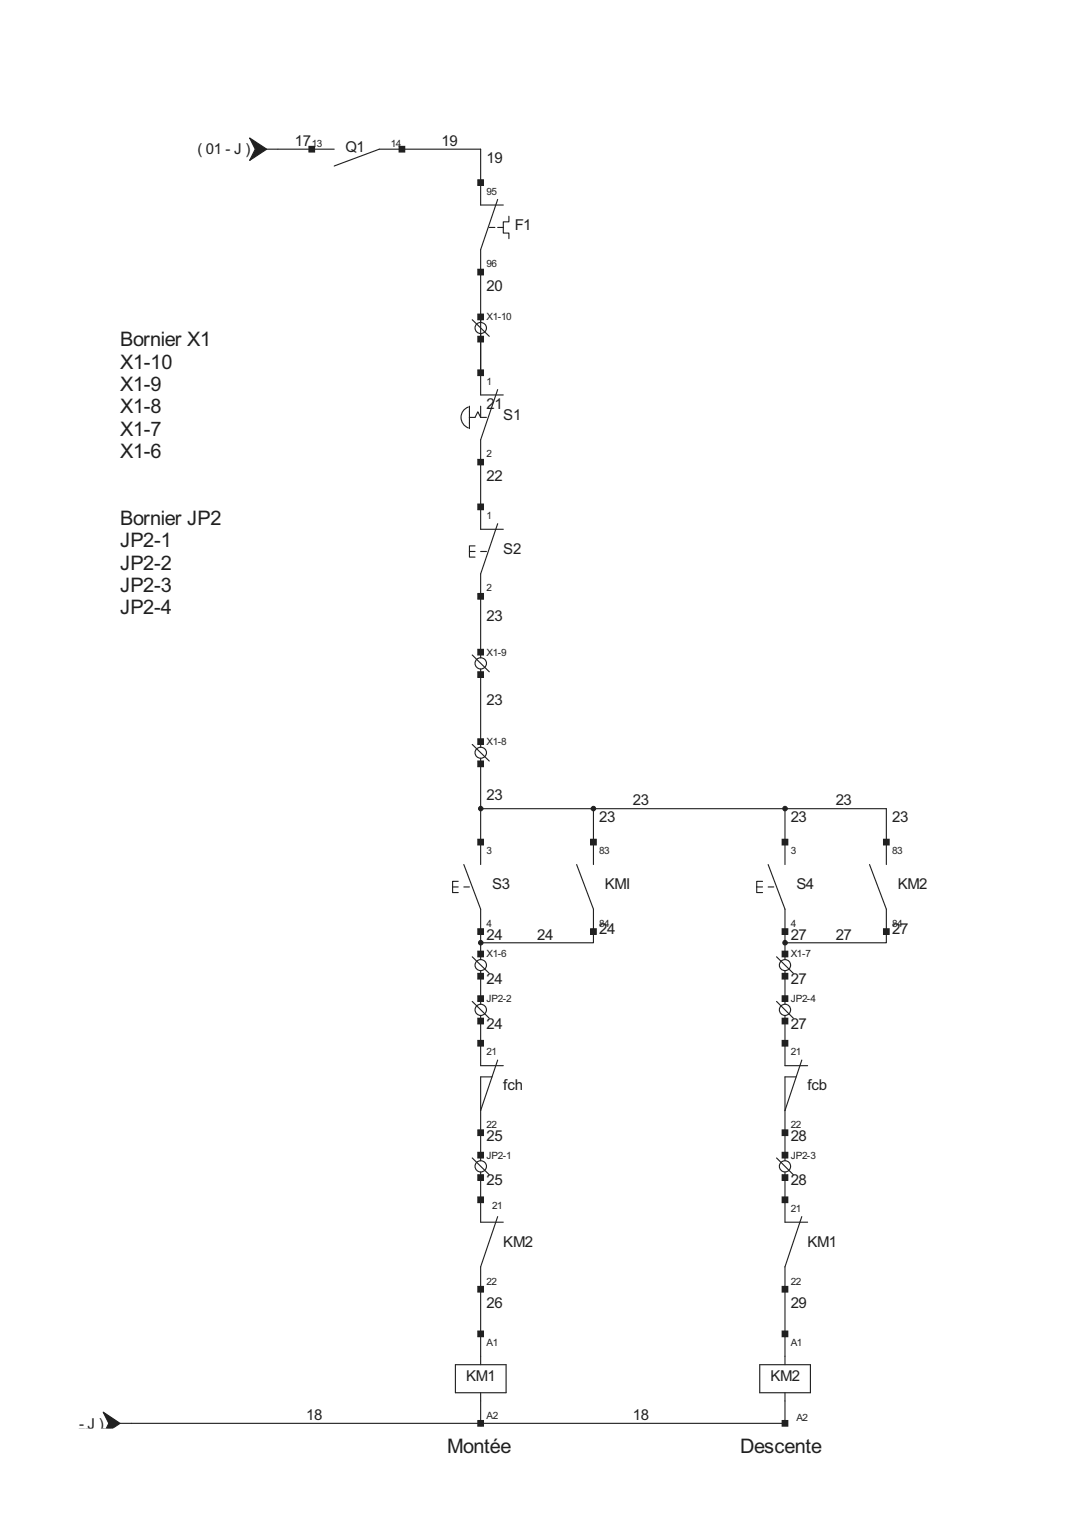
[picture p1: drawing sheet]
<svg xmlns="http://www.w3.org/2000/svg" width="210mm" height="297mm" viewBox="0 0 210 297" stroke-linecap="round" stroke-linejoin="round" font-family="sans-serif">
<path d="M91.9 79.9a2.18 2.18 0 0 0-1.4 2.1 2.18 2.18 0 0 0 1.4 2M92.1 79.7v4.4M94.3 77.5h4.5M97.7 76.5l-3.4 9.8M92.1 81.9h1.1l.6-1.1 .5 1.1h1.2" fill="none" stroke="#231f20" stroke-width=".22"/>
<path d="M93.8 72.6h1.1v1.1h-1.1z" fill="#231f20"/>
<path d="M93.8 72.6h1.1v1.1h-1.1zM94.3 73.2v4.3" fill="none" stroke="#231f20" stroke-width=".22"/>
<path d="M93.8 90.2h1.1v1.1h-1.1z" fill="#231f20"/>
<path d="M97.7 39.2l-3.4 9.8M94.3 40.3h4.5M96 44.7h1.1M97.7 44.7h1.1M98.8 44.7v1.1h1.1v1.1M99.9 42.5v1.1h-1.1v1.1M93.8 90.2h1.1v1.1h-1.1zM94.3 86.3v4.4" fill="none" stroke="#231f20" stroke-width=".22"/>
<path d="M93.8 35.3h1.1v1.1h-1.1z" fill="#231f20"/>
<path d="M93.8 35.3h1.1v1.1h-1.1zM94.3 35.9v4.4" fill="none" stroke="#231f20" stroke-width=".22"/>
<path d="M93.8 52.9h1.1v1.1h-1.1z" fill="#231f20"/>
<path d="M93.8 52.9h1.1v1.1h-1.1zM94.3 49v4.4M88.8 174.1v1.1h1.1M88.8 174.1h1.1M89.9 173h-1.1v1.1M91 174.1h1.1M91 169.7l3.3 8.8" fill="none" stroke="#231f20" stroke-width=".22"/>
<path d="M93.8 164.8h1.1v1.1h-1.1z" fill="#231f20"/>
<path d="M93.8 164.8h1.1v1.1h-1.1zM94.3 165.3v4.4" fill="none" stroke="#231f20" stroke-width=".22"/>
<path d="M93.8 182.3h1.1v1.1h-1.1z" fill="#231f20"/>
<path d="M94.3 178.5v4.4M93.8 182.3h1.1v1.1h-1.1zM94.3 239.9h4.5M97.7 238.8l-3.4 9.9" fill="none" stroke="#231f20" stroke-width=".22"/>
<path d="M93.8 235h1.1v1.1h-1.1z" fill="#231f20"/>
<path d="M93.8 235h1.1v1.1h-1.1zM94.3 235.5v4.4" fill="none" stroke="#231f20" stroke-width=".22"/>
<path d="M93.8 252.6h1.1v1.1h-1.1z" fill="#231f20"/>
<path d="M93.8 252.6h1.1v1.1h-1.1zM94.3 248.7v4.4M89.4 267.9h9.9v5.5h-9.9zM94.3 266.3v1.6M94.3 273.4v1.6" fill="none" stroke="#231f20" stroke-width=".22"/>
<path d="M93.8 261.3h1.1v1.1h-1.1z" fill="#231f20"/>
<path d="M93.8 261.3h1.1v1.1h-1.1zM94.3 261.9v4.4" fill="none" stroke="#231f20" stroke-width=".22"/>
<path d="M93.8 278.9h1.1v1.1h-1.1z" fill="#231f20"/>
<path d="M93.8 278.9h1.1v1.1h-1.1zM94.3 275v4.4M149.1 267.9h9.9v5.5h-9.9zM154 266.3v1.6M154 273.4v1.6" fill="none" stroke="#231f20" stroke-width=".22"/>
<path d="M153.5 261.3h1.1v1.1h-1.1z" fill="#231f20"/>
<path d="M153.5 261.3h1.1v1.1h-1.1zM154 261.9v4.4" fill="none" stroke="#231f20" stroke-width=".22"/>
<path d="M153.5 278.9h1.1v1.1h-1.1z" fill="#231f20"/>
<path d="M154 239.9h4.5M157.3 238.8l-3.3 9.9M153.5 278.9h1.1v1.1h-1.1zM154 275v4.4" fill="none" stroke="#231f20" stroke-width=".22"/>
<path d="M153.5 235h1.1v1.1h-1.1z" fill="#231f20"/>
<path d="M153.5 235h1.1v1.1h-1.1zM154 235.5v4.4" fill="none" stroke="#231f20" stroke-width=".22"/>
<path d="M153.5 252.6h1.1v1.1h-1.1z" fill="#231f20"/>
<path d="M148.5 174.1v1.1h1.1M148.5 174.1h1.1M149.6 173h-1.1v1.1M150.7 174.1h1.1M150.7 169.7l3.3 8.8M153.5 252.6h1.1v1.1h-1.1zM154 248.7v4.4" fill="none" stroke="#231f20" stroke-width=".22"/>
<path d="M153.5 164.8h1.1v1.1h-1.1z" fill="#231f20"/>
<path d="M153.5 164.8h1.1v1.1h-1.1zM154 165.3v4.4" fill="none" stroke="#231f20" stroke-width=".22"/>
<path d="M153.5 182.3h1.1v1.1h-1.1z" fill="#231f20"/>
<g fill="none" stroke="#231f20" stroke-width=".22">
<path d="M154 178.5v4.4M92.7 187.8l3.3 3.3M94.3 187.3v1.1M94.3 190.6v1.1M153.5 182.3h1.1v1.1h-1.1z"/>
<circle cx="94.4" cy="189.5" r="1.1"/>
</g>
<path d="M93.8 186.7h1.1v1.1h-1.1z" fill="#231f20"/>
<path d="M93.8 186.7h1.1v1.1h-1.1zM94.3 187.3h.1" fill="none" stroke="#231f20" stroke-width=".22"/>
<path d="M93.8 191.1h1.1v1.1h-1.1z" fill="#231f20"/>
<g fill="none" stroke="#231f20" stroke-width=".22">
<path d="M93.8 191.1h1.1v1.1h-1.1zM94.3 191.7h.1M152.4 187.8l3.3 3.3M154 187.3v1.1M154 190.6v1.1"/>
<circle cx="154.1" cy="189.5" r="1.09"/>
</g>
<path d="M153.5 186.7h1.1v1.1h-1.1z" fill="#231f20"/>
<path d="M153.5 186.7h1.1v1.1h-1.1zM154 187.3h.1" fill="none" stroke="#231f20" stroke-width=".22"/>
<path d="M153.5 191.1h1.1v1.1h-1.1z" fill="#231f20"/>
<g fill="none" stroke="#231f20" stroke-width=".22">
<path d="M92.7 128.6l3.3 3.3M94.3 128v1.1M94.3 131.3v1.1M153.5 191.1h1.1v1.1h-1.1zM154 191.7h.1"/>
<circle cx="94.4" cy="130.2" r="1.11"/>
</g>
<path d="M93.8 127.5h1.1v1.1h-1.1z" fill="#231f20"/>
<path d="M93.8 127.5h1.1v1.1h-1.1zM94.3 128h.1" fill="none" stroke="#231f20" stroke-width=".22"/>
<path d="M93.8 131.9h1.1v1.1h-1.1z" fill="#231f20"/>
<g fill="none" stroke="#231f20" stroke-width=".22">
<path d="M92.7 62.8l3.3 3.2M94.3 62.2v1.1M94.3 65.5v1.1M93.8 131.9h1.1v1.1h-1.1zM94.3 132.4h.1"/>
<circle cx="94.4" cy="64.4" r="1.11"/>
</g>
<path d="M93.8 61.7h1.1v1.1h-1.1z" fill="#231f20"/>
<path d="M93.8 61.7h1.1v1.1h-1.1zM94.3 62.2h.1" fill="none" stroke="#231f20" stroke-width=".22"/>
<path d="M93.8 66h1.1v1.1h-1.1z" fill="#231f20"/>
<g fill="none" stroke="#231f20" stroke-width=".22">
<path d="M93.8 66h1.1v1.1h-1.1zM94.3 66.6h.1M92.7 146.2l3.3 3.2M94.3 145.6v1.1M94.3 148.9v1.1"/>
<circle cx="94.4" cy="147.8" r="1.1"/>
</g>
<path d="M93.8 145.1h1.1v1.1h-1.1z" fill="#231f20"/>
<path d="M93.8 145.1h1.1v1.1h-1.1zM94.3 145.6h.1" fill="none" stroke="#231f20" stroke-width=".22"/>
<path d="M93.8 149.4h1.1v1.1h-1.1z" fill="#231f20"/>
<path d="M74.4 29.3l-8.8 3.3M93.8 149.4h1.1v1.1h-1.1zM94.3 150h.1" fill="none" stroke="#231f20" stroke-width=".22"/>
<path d="M60.6 28.7h1.1v1.1h-1.1z" fill="#231f20"/>
<path d="M60.6 28.7h1.1v1.1h-1.1zM61.2 29.3h4.4" fill="none" stroke="#231f20" stroke-width=".22"/>
<path d="M78.3 28.7h1.1v1.1h-1.1z" fill="#231f20"/>
<path d="M74.4 29.3h4.5M78.3 28.7h1.1v1.1h-1.1zM94.3 209.2h4.5M97.7 208.1l-3.4 9.9v-6.6h2.3" fill="none" stroke="#231f20" stroke-width=".22"/>
<path d="M93.8 204.3h1.1v1.1h-1.1z" fill="#231f20"/>
<path d="M93.8 204.3h1.1v1.1h-1.1zM94.3 204.8v4.4" fill="none" stroke="#231f20" stroke-width=".22"/>
<path d="M93.8 221.8h1.1v1.1h-1.1z" fill="#231f20"/>
<path d="M94.3 218v4.4M154 209.2h4.5M157.3 208.1l-3.3 9.9v-6.6h2.2M93.8 221.8h1.1v1.1h-1.1z" fill="none" stroke="#231f20" stroke-width=".22"/>
<path d="M153.5 204.3h1.1v1.1h-1.1z" fill="#231f20"/>
<path d="M153.5 204.3h1.1v1.1h-1.1zM154 204.8v4.4" fill="none" stroke="#231f20" stroke-width=".22"/>
<path d="M153.5 221.8h1.1v1.1h-1.1z" fill="#231f20"/>
<g fill="none" stroke="#231f20" stroke-width=".22">
<path d="M92.7 196.6l3.3 3.3M94.3 196.1v1.1M94.3 199.4v1.1M154 218v4.4M153.5 221.8h1.1v1.1h-1.1z"/>
<circle cx="94.4" cy="198.3" r="1.11"/>
</g>
<path d="M93.8 195.5h1.1v1.1h-1.1z" fill="#231f20"/>
<path d="M93.8 195.5h1.1v1.1h-1.1zM94.3 196.1h.1" fill="none" stroke="#231f20" stroke-width=".22"/>
<path d="M93.8 199.9h1.1v1.1h-1.1z" fill="#231f20"/>
<g fill="none" stroke="#231f20" stroke-width=".22">
<path d="M93.8 199.9h1.1v1.1h-1.1zM94.3 200.5h.1M92.7 227.3l3.3 3.3M94.3 226.8v1.1M94.3 230.1v1.1"/>
<circle cx="94.4" cy="229" r="1.11"/>
</g>
<path d="M93.8 226.2h1.1v1.1h-1.1z" fill="#231f20"/>
<path d="M93.8 226.2h1.1v1.1h-1.1zM94.3 226.8h.1" fill="none" stroke="#231f20" stroke-width=".22"/>
<path d="M93.8 230.6h1.1v1.1h-1.1z" fill="#231f20"/>
<g fill="none" stroke="#231f20" stroke-width=".22">
<path d="M152.4 196.6l3.3 3.3M154 196.1v1.1M154 199.4v1.1M93.8 230.6h1.1v1.1h-1.1zM94.3 231.2h.1"/>
<circle cx="154" cy="198.3" r="1.1"/>
</g>
<path d="M153.5 195.5h1.1v1.1h-1.1z" fill="#231f20"/>
<path d="M153.5 195.5h1.1v1.1h-1.1zM154 196.1h.1" fill="none" stroke="#231f20" stroke-width=".22"/>
<path d="M153.5 199.9h1.1v1.1h-1.1z" fill="#231f20"/>
<g fill="none" stroke="#231f20" stroke-width=".22">
<path d="M153.5 199.9h1.1v1.1h-1.1zM154 200.5h.1M152.4 227.3l3.3 3.3M154 226.8v1.1M154 230.1v1.1"/>
<circle cx="154" cy="229" r="1.1"/>
</g>
<path d="M153.5 226.2h1.1v1.1h-1.1z" fill="#231f20"/>
<path d="M153.5 226.2h1.1v1.1h-1.1zM154 226.8h.1" fill="none" stroke="#231f20" stroke-width=".22"/>
<path d="M153.5 230.6h1.1v1.1h-1.1z" fill="#231f20"/>
<path d="M93.2 108.3h-1.1v1.1h1.1M93.2 107.2h-1.1v1.1M94.3 108.3h1.2M94.3 103.9h4.5M97.7 102.8l-3.4 9.9M153.5 230.6h1.1v1.1h-1.1zM154 231.2h.1" fill="none" stroke="#231f20" stroke-width=".22"/>
<path d="M93.8 99h1.1v1.1h-1.1z" fill="#231f20"/>
<path d="M93.8 99h1.1v1.1h-1.1zM94.3 99.5v4.4" fill="none" stroke="#231f20" stroke-width=".22"/>
<path d="M93.8 116.5h1.1v1.1h-1.1z" fill="#231f20"/>
<path d="M93.8 116.5h1.1v1.1h-1.1zM94.3 112.7v4.4M113.2 169.7l3.3 8.8" fill="none" stroke="#231f20" stroke-width=".22"/>
<path d="M115.9 164.8h1.1v1.1h-1.1z" fill="#231f20"/>
<path d="M115.9 164.8h1.1v1.1h-1.1zM116.5 165.3v4.4" fill="none" stroke="#231f20" stroke-width=".22"/>
<path d="M115.9 182.3h1.1v1.1h-1.1z" fill="#231f20"/>
<path d="M116.5 178.5v4.4M170.6 169.7l3.3 8.8M115.9 182.3h1.1v1.1h-1.1z" fill="none" stroke="#231f20" stroke-width=".22"/>
<path d="M173.4 164.8h1.1v1.1h-1.1z" fill="#231f20"/>
<path d="M173.4 164.8h1.1v1.1h-1.1zM173.9 165.3v4.4" fill="none" stroke="#231f20" stroke-width=".22"/>
<path d="M173.4 182.3h1.1v1.1h-1.1z" fill="#231f20"/>
<g fill="none" stroke="#231f20" stroke-width=".22">
<path d="M54.5 29.3h6.7M78.9 29.3h15.4v6.6M94.3 53.4v19.8v-6.6M94.3 79.7v2.2M94.3 90.7v8.8M94.3 117.1v10.9M94.3 132.4v13.2M94.3 158.8h79.6v6.5M94.3 150v15.3M116.5 158.8v6.5M154 158.8v6.5M173.9 178.5v6.6h-19.9"/>
<path d="M94.3 182.9v4.4M94.3 191.7v4.4M116.5 182.9v2.2h-22.2M154 182.9v4.4M154 191.7v4.4M173.4 182.3h1.1v1.1h-1.1zM94.3 200.5v4.3M154 200.5v4.3M94.3 222.4v4.4M94.3 231.2v4.3M154 222.4v4.4M154 231.2v4.3"/>
<path d="M94.3 253.1v8.8M154 253.1v8.8M25.8 279.4h128.2"/>
</g>
<circle cx="94.3" cy="204.8" r=".44" fill="#231f20"/>
<circle cx="94.3" cy="204.8" r=".44" fill="none" stroke="#231f20" stroke-width=".2"/>
<circle cx="154.1" cy="204.8" r=".45" fill="#231f20"/>
<circle cx="154.1" cy="204.8" r=".45" fill="none" stroke="#231f20" stroke-width=".2"/>
<circle cx="94.3" cy="279.5" r=".45" fill="#231f20"/>
<circle cx="94.3" cy="279.5" r=".45" fill="none" stroke="#231f20" stroke-width=".2"/>
<circle cx="94.3" cy="158.7" r=".44" fill="#231f20"/>
<circle cx="94.3" cy="158.7" r=".44" fill="none" stroke="#231f20" stroke-width=".2"/>
<circle cx="154.1" cy="158.7" r=".45" fill="#231f20"/>
<circle cx="154.1" cy="158.7" r=".45" fill="none" stroke="#231f20" stroke-width=".2"/>
<circle cx="116.4" cy="158.7" r=".44" fill="#231f20"/>
<circle cx="116.4" cy="158.7" r=".44" fill="none" stroke="#231f20" stroke-width=".2"/>
<circle cx="94.3" cy="185.1" r=".45" fill="#231f20"/>
<circle cx="94.3" cy="185.1" r=".45" fill="none" stroke="#231f20" stroke-width=".2"/>
<circle cx="154.1" cy="185.1" r=".45" fill="#231f20"/>
<circle cx="154.1" cy="185.1" r=".45" fill="none" stroke="#231f20" stroke-width=".2"/>
<path d="M49 27.1l3.3 2.2-3.3 2.2 1.1-2.2z" fill="#231f20"/>
<path d="M49 27.1l3.3 2.2-3.3 2.2 1.1-2.2zM52.3 29.3h2.2" fill="none" stroke="#231f20" stroke-width=".22"/>
<path d="M20.3 277.2l3.3 2.2-3.3 2.2 1.1-2.2z" fill="#231f20"/>
<path d="M20.3 277.2l3.3 2.2-3.3 2.2 1.1-2.2zM23.6 279.4h2.2" fill="none" stroke="#231f20" stroke-width=".22"/>
<path d="M8.8 1.6h190.3v21.7h-190.3z" fill="#fff"/>
<path d="M8.8 1.6h190.3v21.7h-190.3z" fill="none" stroke="#fff" stroke-width=".35"/>
<path d="M186.5 270.7h17.5v21.7h-17.5z" fill="#fff"/>
<path d="M186.5 270.7h17.5v21.7h-17.5z" fill="none" stroke="#fff" stroke-width=".35"/>
<path d="M9.3 280.7h17.5v5h-17.5z" fill="#fff"/>
<path d="M9.3 280.7h17.5v5h-17.5z" fill="none" stroke="#fff" stroke-width=".35"/>
<text font-size="4.2" fill="#231f20" x="15" y="283.4">JLS</text>
<g font-size="3.9" fill="#231f20">
<text x="23.6" y="68">Bornier X1</text>
<text x="23.6" y="72.4">X1-10</text>
<text x="23.6" y="76.7">X1-9</text>
<text x="23.6" y="81.1">X1-8</text>
<text x="23.6" y="85.5">X1-7</text>
<text x="23.6" y="89.9">X1-6</text>
<text x="23.6" y="103.1">Bornier JP2</text>
<text x="23.6" y="107.5">JP2-1</text>
<text x="23.6" y="111.9">JP2-2</text>
<text x="23.6" y="116.2">JP2-3</text>
<text x="23.6" y="120.6">JP2-4</text>
<text x="87.7" y="285.2">Montée</text>
<text x="145.2" y="285.2">Descente</text>
</g>
<g font-size="2.9" fill="#231f20">
<text x="57.9" y="28.7">17</text>
<text x="67.8" y="29.8">Q1</text>
<text x="86.6" y="28.7">19</text>
<text x="38.7" y="30.3">( 01 - J )</text>
<text x="95.5" y="31.9">19</text>
<text x="101" y="45.1">F1</text>
<text x="95.5" y="57.2">20</text>
<text x="95.5" y="80.2">21</text>
<text x="98.8" y="82.4">S1</text>
<text x="95.5" y="94.5">22</text>
<text x="98.8" y="108.7">S2</text>
<text x="95.5" y="121.9">23</text>
<text x="95.5" y="138.4">23</text>
<text x="95.5" y="157">23</text>
<text x="117.6" y="161.4">23</text>
<text x="124.2" y="158.1">23</text>
<text x="155.2" y="161.4">23</text>
<text x="164" y="158.1">23</text>
<text x="175.1" y="161.4">23</text>
<text x="96.6" y="174.6">S3</text>
<text x="118.7" y="174.6">KMI</text>
<text x="156.3" y="174.6">S4</text>
<text x="176.2" y="174.6">KM2</text>
<text x="95.5" y="184.5">24</text>
<text x="105.4" y="184.5">24</text>
<text x="117.6" y="183.4">24</text>
<text x="155.2" y="184.5">27</text>
<text x="164" y="184.5">27</text>
<text x="175.1" y="183.4">27</text>
<text x="95.5" y="193.2">24</text>
<text x="155.2" y="193.2">27</text>
<text x="95.5" y="202">24</text>
<text x="155.2" y="202">27</text>
<text x="98.8" y="214">fch</text>
<text x="158.5" y="214">fcb</text>
<text x="95.5" y="223.9">25</text>
<text x="155.2" y="223.9">28</text>
<text x="95.5" y="232.7">25</text>
<text x="155.2" y="232.7">28</text>
<text x="98.8" y="244.8">KM2</text>
<text x="158.5" y="244.8">KM1</text>
<text x="95.5" y="256.8">26</text>
<text x="155.2" y="256.8">29</text>
<text x="91.5" y="271.1">KM1</text>
<text x="151.2" y="271.1">KM2</text>
<text x="15.5" y="280.5">- J )</text>
<text x="60.1" y="278.8">18</text>
<text x="124.2" y="278.8">18</text>
</g>
<g font-size="2" fill="#231f20">
<text x="61.2" y="28.9">13</text>
<text x="76.7" y="28.9">14</text>
<text x="95.5" y="38.2">95</text>
<text x="95.5" y="52.5">96</text>
<text x="95.5" y="62.9">X1-10</text>
<text x="95.5" y="75.5">1</text>
<text x="95.5" y="89.8">2</text>
<text x="95.5" y="101.8">1</text>
<text x="95.5" y="116.1">2</text>
<text x="95.5" y="128.7">X1-9</text>
<text x="95.5" y="146.3">X1-8</text>
<text x="95.5" y="167.7">3</text>
<text x="117.6" y="167.7">83</text>
<text x="155.2" y="167.7">3</text>
<text x="175.1" y="167.7">83</text>
<text x="95.5" y="182">4</text>
<text x="117.6" y="182">84</text>
<text x="155.2" y="182">4</text>
<text x="175.1" y="182">84</text>
<text x="95.5" y="188">X1-6</text>
<text x="155.2" y="188">X1-7</text>
<text x="95.5" y="196.8">JP2-2</text>
<text x="155.2" y="196.8">JP2-4</text>
<text x="95.5" y="207.2">21</text>
<text x="155.2" y="207.2">21</text>
<text x="95.5" y="221.5">22</text>
<text x="155.2" y="221.5">22</text>
<text x="95.5" y="227.5">JP2-1</text>
<text x="155.2" y="227.5">JP2-3</text>
<text x="96.6" y="237.4">21</text>
<text x="155.2" y="237.9">21</text>
<text x="95.5" y="252.2">22</text>
<text x="155.2" y="252.2">22</text>
<text x="95.5" y="264.2">A1</text>
<text x="155.2" y="264.2">A1</text>
<text x="95.5" y="278.5">A2</text>
<text x="156.3" y="279.1">A2</text>
</g>
</svg>
